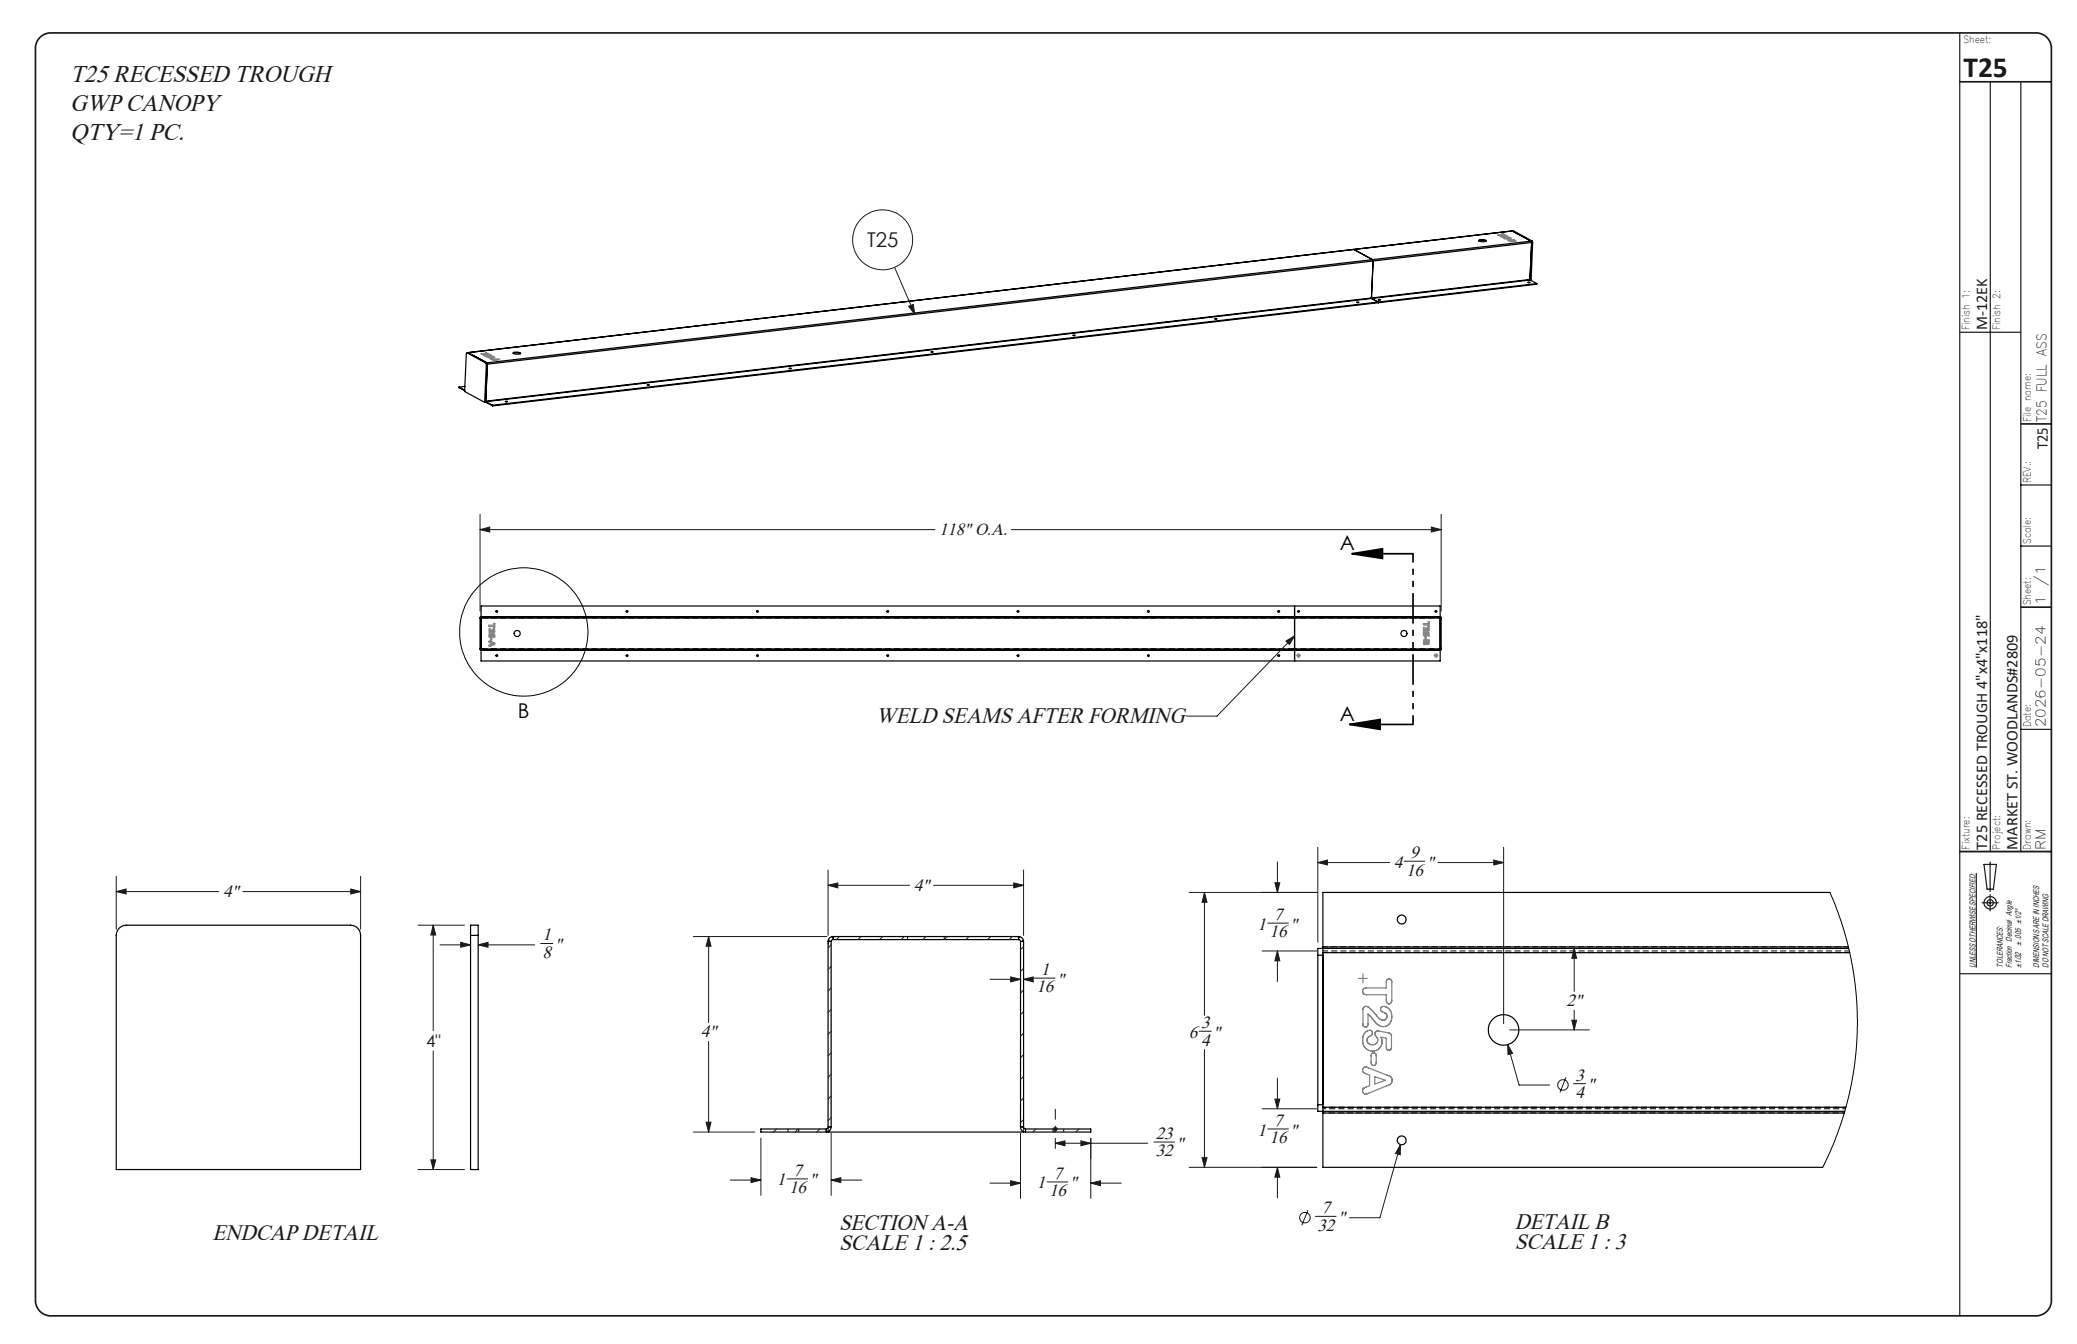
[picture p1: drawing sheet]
<svg xmlns="http://www.w3.org/2000/svg" width="432mm" height="279mm" viewBox="0 0 432 279" stroke-linecap="round" stroke-linejoin="round" font-family="sans-serif">
<g fill="none" stroke="#000" stroke-width=".21">
<path d="M380.4 185.5l1.3 3.1 1.5 4.2 1.6 6.6 .7 3.9 .4 3.9 .3 4.5-.1 3.1-.3 4.3-.5 3.8-1.5 7.1-2.2 6.7-2.7 6M410.9 181.5v19.6"/>
<circle cx="108.9" cy="131.4" r="13.3"/>
</g>
<g fill="none" stroke="#191924" stroke-width=".25">
<path d="M407.4 6.8v266.7M413.8 17v160M420.1 17v160M407.4 69.1h12.7M420.1 113.5h6.4M420.1 100.8h6.4M420.1 151.6h6.4M407.4 177h19.1M412.5 179.7h2.5l-.6 5.2h-1.3zM413.7 179.2v6.1M412.1 187.7h3.3M413.7 186v3.4"/>
<path d="M407.4 202.4h19.1"/>
<circle cx="413.7" cy="187.7" r=".66"/>
<circle cx="413.8" cy="187.7" r="1.29"/>
</g>
<path d="M8.2 7.9a3.3 3.3 0 0 1 2.3-1.1h412.8a3.2 3.2 0 0 1 3.2 3.2v260.4a3.2 3.2 0 0 1-3.2 3.1h-412.8a3.2 3.2 0 0 1-3.1-3.1v-260.4a3.2 3.2 0 0 1 .8-2.1zM407.4 17h19.1M420.1 88.1h6.4M420.1 126.2h6.4M407.4 177h19.1" fill="none" stroke="#191924" stroke-width=".35"/>
<g fill="none" stroke="#000" stroke-width=".25">
<path d="M281.4 51.9l-184.1 21.4M281.4 51.9l4 2.1M285.4 54l.1 .3M285.4 54l-184.2 21.4M285.5 54.3l-184.2 21.4M285.5 54.3l-.4 7.6M307.4 50a1.48 1.48 0 0 1 1.6 .1 1.7 1.7 0 0 1-1.6-.1zM307.4 50.1l.7-.2 .8 .2M314.4 48h.1M314.4 48l-33 3.9M314.4 48l3.9 2.1M314.6 48h.1"/>
<path d="M314.7 48h-.3M314.7 48l3.8 2.1M317.7 58.7h.4zM317.9 58.8h.1M318.1 58.1v.1M318.1 58.1l-33 3.8M318.1 58.2l-32.9 3.9M318.1 58.2l1.4 .7M318.2 50.1h.3M318.3 58.3h.1M318.3 50.1l.1 .3M318.3 50.1l-32.9 3.9"/>
<path d="M318.4 50.4l-32.9 3.9M318.4 50.4l-.3 7.7M318.4 50.5h.2M318.5 50.1l.1 .4M318.6 50.5l-.3 7.8M319.5 58.9l-33 3.9M319.5 58.9v.2l-33 3.8M97.1 73.3h.2M97.2 73.4l-.3 .2-.3 7.8 4.2 2.2M97.2 73.4l3.7 2M97.3 73.3h-.1M97.3 73.3l3.9 2.1"/>
<path d="M97.3 73.3h.1M97.4 73.3l-.2 .1M100.9 75.4l.4 .1v.3M100.9 75.4l.2 .4M101.1 75.8l-.3 7.8M101.2 75.4l.1 .3M101.2 75.4v.1M101.3 75.7l-.3 7.7M101.3 75.8h-.2M101.3 75.8l-.3 7.8h-.2M101.3 75.7h.1M106.7 73.3a1.35 1.35 0 0 1 1.5 .2 1.35 1.35 0 0 1-1.5-.2z"/>
<path d="M106.7 73.4l.8-.1 .7 .2M164.1 76.6h.4zM164.3 76.7h.1M193.6 73.1l.4 .1zM193.7 73.2h.1M223.1 69.7h.4zM223.2 69.8h.1M252.6 66.3h.4zM252.7 66.4h.1M282 62.8l.5 .1zM282.2 62.9h.1M285.1 61.9l.1 .2"/>
<path d="M285.1 61.9l-184.1 21.5M285.2 62.1l-184.2 21.4M285.2 62.1l1.3 .7M286.5 62.8l-184.1 21.4M286.5 62.8v.1M286.5 62.9l-184.1 21.5M286.6 62.3h.4zM286.7 62.4h.1M95.4 80.5v.1l1.2 .6M95.4 80.5l1.2 .6M96.7 80.3l-1.3 .2M101 83.6h.1"/>
<path d="M101 83.4v.1M101 83.5l1.4 .7M101 83.6l1.4 .8M101 83.5v.1M102.4 84.2v.2M105.1 83.4l.4 .1zM105.2 83.5h.1M134.5 80h.5zM134.8 80.1h.1M99.8 128.6v-.3h199.8v.3M99.8 134.8v.3h199.8v-.3M99.8 134.8h.2"/>
<path d="M99.8 128.6h.2M99.8 128.6v6.2M100 128.2v.3M100 134.9v.2M100 134.9h199.4M100 128.2v-2.2h199.4v2.2M100 128.5v6.4M100 135.1v2.3h199.4v-2.3M100 128.5h199.4M100 128.2h199.4M100 135.1h199.4M269.1 126v11.4"/>
<path d="M299.4 134.9v.2M299.4 128.2v.3M299.4 128.5v6.4M299.4 134.8h.2M299.4 128.6h.2M299.6 128.6v6.2M24.8 193l.8-.6 .6-.1h46.7a2.11 2.11 0 0 1 2.1 2.2v48.6h-50.8v-48.6l.1-.7zM97.8 194.5v-2.2h1.6v2.2M97.8 194.5v48.6h1.6v-48.6M97.8 194.5h1.6M172.4 195l.6-.3h38.8a1.02 1.02 0 0 1 1 1v38.7l.4 .3h13.6v.6h-13.6a1.02 1.02 0 0 1-1-1v-38.6l-.4-.4h-38.7l-.2 .1-.1 .3v38.6a1.09 1.09 0 0 1-1 1h-13.6v-.6h13.6l.4-.3v-38.9zM274 198.6v31.1"/>
<path d="M274 198.6h1M275 196.8v1.2M275 198v32.2M275 198h109.6M275 196.8h109.3M380.4 185.5h-105.4v11.3M384.4 197.2h-110.4v1.4M172.2 235.2v.1h40.6v-.1M274 229.7v1.3h109.5M274 229.7h1M275 230.2v1.2M275 230.2h108.8"/>
<path d="M275 231.4v11.3h103.9M275 231.4h108.4"/>
<circle cx="103.3" cy="127.1" r=".19"/>
<circle cx="103.3" cy="136.3" r=".19"/>
<circle cx="107.5" cy="131.7" r=".64"/>
<circle cx="130.4" cy="136.3" r=".19"/>
<circle cx="130.4" cy="127.1" r=".19"/>
<circle cx="157.5" cy="127.1" r=".19"/>
<circle cx="157.5" cy="136.3" r=".19"/>
<circle cx="184.6" cy="127.1" r=".19"/>
<circle cx="184.6" cy="136.3" r=".19"/>
<circle cx="211.6" cy="127.1" r=".19"/>
<circle cx="211.6" cy="136.3" r=".19"/>
<circle cx="238.7" cy="127.1" r=".19"/>
<circle cx="238.7" cy="136.3" r=".19"/>
<circle cx="265.8" cy="136.3" r=".19"/>
<circle cx="265.8" cy="127.1" r=".19"/>
<circle cx="270" cy="127.1" r=".19"/>
<circle cx="270" cy="136.3" r=".19"/>
<circle cx="291.9" cy="131.7" r=".64"/>
<circle cx="298.5" cy="136.3" r=".19"/>
<circle cx="298.5" cy="127.1" r=".19"/>
<circle cx="291.4" cy="191.2" r=".93"/>
<circle cx="312.6" cy="214.1" r="3.2"/>
<circle cx="291.4" cy="237.1" r=".93"/>
</g>
<path d="M100 128.4h169.1M100 128.5h169.1M100 135h169.1M100 134.9h169.1M100 128.2h169.1M269.1 135.1h-169.1" fill="none" stroke="#000" stroke-width=".21" stroke-dasharray="1.3 .6" stroke-dashoffset="-.1" stroke-linecap="butt"/>
<path d="M269.1 135.1h30.3M299.4 128.4h-30.3M299.4 128.5h-30.3M299.4 135h-30.3M299.4 134.9h-30.3M299.4 128.2h-30.3M383.4 231.4h-108.4" fill="none" stroke="#000" stroke-width=".21" stroke-dasharray="1.3 .6" stroke-dashoffset=".7" stroke-linecap="butt"/>
<g fill="none" stroke="#000" stroke-width=".21" stroke-dasharray="1.3 .6" stroke-linecap="butt">
<path d="M172.2 195.7h.6M172.8 195.7h-.6M173.2 194.7v.6M173.2 195.3v-.6M188.7 194.7v.6M196.3 195.3v-.6M211.8 195.3v-.6M211.8 194.7v.6M212.2 195.7h.6M212.8 195.7h-.6M163.8 234.7v.6M166.1 235.3v-.6"/>
<path d="M171.8 234.7v.6M172.2 234.3h.6M212.8 234.3h-.6M213.2 234.7v.6M218.9 234.7v.6M221.1 235.3v-.6"/>
</g>
<path d="M173.8 194.7a1.67 1.67 0 0 0-1.6 1.6M212.8 196.3a1.67 1.67 0 0 0-1.7-1.6M275 196.8h109.3" fill="none" stroke="#000" stroke-width=".21" stroke-dasharray="1.3 .6" stroke-dashoffset=".3" stroke-linecap="butt"/>
<path d="M172.2 235.2v-.9M212.8 234.3v.9" fill="none" stroke="#000" stroke-width=".21" stroke-dasharray="1.3 .6" stroke-dashoffset=".5" stroke-linecap="butt"/>
<g fill="none" stroke="#191924" stroke-width=".21">
<path d="M186 55.6l4.2 9.7M188.9 63.7l1-.4 .3 2zM99.8 110.1l2-.5v1zM99.8 106.9v20.1M99.8 110.1h94.6M210.3 110.1h89.3M297.6 109.6l2 .5-2 .5zM299.6 106.9v20.1M267.3 133.3l1.8-1.1-1 1.8zM269.1 132.2l-16.1 16.7h-6.3M265.6 179.2v6.3M274 179.3l2-.5v1z"/>
<path d="M274 176.1v19.8M274 179.3h14.9M291.9 179h4.3M298.9 179.3h13.7M310.6 178.8l2 .5-2 .5zM312.6 176.1v36.7M24.2 185.3l2-.5v1zM24.2 182.2v11M24.2 185.3h21.3M50.5 185.3h24.5M72.9 184.8l2.1 .5-2.1 .5zM75 182.2v11"/>
<path d="M86.9 192.3h9.7M90.1 192.3l.5 2.1h-1zM90.1 192.3v22M91.5 196.4h6.3M95.8 195.9l2 .5-2 .5zM99.4 196.4l2.1-.5v1zM99.4 196.4h11.8M112.4 196.1h2.5M144.1 194.7h27.8M147.3 194.7l.5 2h-1zM147.3 194.7v17.9M172.2 184l2-.4v1z"/>
<path d="M172.2 180.9v13.6M172.2 184h16.9M172.8 196.4l-.6 .7M174.5 194.7l-.6 .6M179 194.7l-.6 .6M183.5 194.7l-.7 .6M188 194.7l-.6 .6M192.5 194.7l-.7 .6M194.1 184h18.7M197 194.7l-.7 .6M201.4 194.7l-.6 .6M206 194.7l-.7 .6"/>
<path d="M210.4 194.7l-.6 .6M210.7 183.6l2.1 .4-2.1 .6zM212.8 196.8l-.6 .6M212.8 180.9v13.6M247.2 185.5h26.6M250.4 185.5l.5 2.1h-1zM250.4 185.5v25.6M262.4 197.7h11.4M263.6 191.9h4.3M265 183.5h1.1l-.5 2zM265.6 197.7l.5 2h-1.1zM265.6 197.7v6.3"/>
<path d="M327.3 197.2l.5 2h-1zM327.3 197.2v8.9M90.1 218.5v24.6M147.3 216.5v18.8M172.8 200.9l-.6 .6M172.8 205.4l-.6 .6M172.8 209.9l-.6 .6M172.8 214.4l-.6 .6M172.8 218.9l-.6 .6M205.8 203.6h6.4M210.1 203.1l2.1 .5-2.1 .5zM212.8 203.6l2-.5v1z"/>
<path d="M212.8 201.3l-.6 .6M212.8 205.8l-.6 .6M212.8 210.3l-.6 .6M212.8 214.8l-.6 .6M212.8 219.3l-.6 .6M212.8 203.6h1M215.1 203.3h4.3M249.3 214.4h2.5M250.4 218.2v24.5M313.4 217.2l1.1 1.8-1 .3zM313.4 217.2l2.4 8.4h6.4M313.9 214.1h16.5"/>
<path d="M326.8 212.1h1l-.5 2zM327.3 210v4.1M144.1 235.3h12.8M146.8 233.3h1l-.5 2zM158.2 236.6v11.9M161.4 234.7l-.6 .6M165.9 234.7l-.6 .6M170.4 234.7l-.6 .6M172.8 223.3l-.6 .7M172.8 227.8l-.6 .7M172.8 232.3l-.6 .7M172.8 235.5v13"/>
<path d="M212.2 235.5v13.6M212.8 223.8l-.6 .6M212.8 228.2l-.6 .7M212.8 232.7l-.6 .7M215.3 234.7l-.6 .6M218.9 234.7h1M219 234.4l.7 .7M219.4 237.7l2-.5v1zM219.4 234.2v1M219.4 237.7h19.2M219.7 234.4l-.7 .7M219.8 234.7l-.6 .6"/>
<path d="M224.3 234.7l-.6 .6M224.7 237.2l2.1 .5-2.1 .5zM226.8 236.6v12.5M239.9 237.4h4.3M262.4 230.5h11.4M263.6 234.7h4.3M265 228.5h1.1l-.5 2zM265.6 224.2v6.3M291.1 237.9v2.2l-1-.3zM291.1 237.9l-4.2 15.3h-6.4M325.5 224l-1.2 3.1M327.1 225.3h2.5"/>
<path d="M86.9 243.1h9.7M89.6 241.1h1l-.5 2zM151.8 245.3h6.4M156.1 244.8l2.1 .5-2.1 .6zM163.6 245.1h4.3M172.8 245.3l2-.5v1.1zM172.8 245.3h6.3M205.8 246h6.4M210.1 245.5l2.1 .5-2.1 .5zM217.7 245.7h4.3M226.8 246l2-.5v1zM226.8 246h6.3"/>
<path d="M247.2 242.7h26.6M249.9 240.7h1l-.5 2zM265.6 242.7l.5 2h-1.1zM265.6 242.7v6.3M271.9 251.6l-1.2 3.1M273.5 252.9h4.3"/>
<circle cx="183.5" cy="49.8" r="6.2"/>
<circle cx="324.9" cy="225.5" r="1.1"/>
<circle cx="271.3" cy="253.1" r="1.09"/>
</g>
<path d="M275 197.7h109.5M275 198h109.6" fill="none" stroke="#000" stroke-width=".21" stroke-dasharray="1.3 .6" stroke-dashoffset=".2" stroke-linecap="butt"/>
<path d="M275 230.5h108.7M275 230.2h108.8" fill="none" stroke="#000" stroke-width=".21" stroke-dasharray="1.3 .6" stroke-dashoffset=".6" stroke-linecap="butt"/>
<path d="M281.1 115.1l6.3-1v2zM281.1 115.1h12.7M280.6 150.6l6.3-1v2zM280.6 150.6h13.2" fill="none" stroke="#000" stroke-width=".35"/>
<g fill="none" stroke="#808080" stroke-width=".25">
<path d="M311.4 48.9l1-.2-.2-.1h.3l.5 .3zM311.9 49.1l1.2 .1-.4-.2h.6a.16 .16 0 0 1 .1 .3 .16 .16 0 0 1-.3 0l-.9-.1 .3 .1-.2 .1zM312.6 49.4l.7 .2-.3-.2 .8-.1 .3 .3-.4-.2h-.3l.2 .1-.1 .1-.5 .1zM313.4 49.7l.5 .1h-.3zM313.4 50l1.3-.2 .4 .3-1.1 .1zM313.8 50l.5 .1zM314.4 50l.4 .1zM100 73.6l1.1-.2-.2-.1h.2l.6 .4zM100.5 73.8l1.3 .1-.4-.2 .4 .1a.16 .16 0 0 1 .3-.1 .16 .16 0 0 1 0 .3 .16 .16 0 0 1-.2 0l-1-.1 .3 .1-.1 .1zM101.2 74.2l.4-.1-.1 .2h.3l.3-.1-.4-.1 .7-.1 .4 .3-.7-.1a.16 .16 0 0 1 .2 .1 .16 .16 0 0 1-.3 .1h-.5zM102.1 74.4l.5 .2zM102.1 74.6h1.2a.16 .16 0 0 1 .2 0 .16 .16 0 0 1 .1 .2l-.8 .2h-.2l.2-.1z"/>
<path d="M102.8 74.7h.6l-.4 .1zM101.7 133.3l1 .3a.23 .23 0 0 1 .2 .2 .23 .23 0 0 1-.2 .2l-1 .4-.1-.2 .4-.2v-.4l-.3-.1zM101.7 130h.9v-.3l.2-.1 .1 .9-.2 .1-.1-.4h-.8zM101.7 130.7l.3 .1 .3 .3a.19 .19 0 0 0 .2 .2 .19 .19 0 0 0 .1-.2 .19 .19 0 0 0-.2-.1 .19 .19 0 0 1 .2-.3 .19 .19 0 0 1 .2 .2v.6h-.5l-.4-.5v.5l-.2 .1zM101.7 131.9a.19 .19 0 0 1 .2-.2 .19 .19 0 0 1 .2 .2 .19 .19 0 0 1-.3 .1 .24 .24 0 0 0 .3 .3 .24 .24 0 0 0 .2-.2 .24 .24 0 0 0-.1-.3l.1-.1 .5 .2v.6l-.2-.1v-.4h-.2v.3a.42 .42 0 0 1-.5 .2 .42 .42 0 0 1-.2-.6zM102 132.7l.2 .1v.4l-.2-.2zM102.2 133.6l.4 .2-.4 .1zM295.9 129.7l1-.1v-.3h.2v1h-.2v-.4h-.9zM295.9 130.5l.3-.1 .3 .4a.2 .2 0 0 0 .2 .2 .2 .2 0 0 0 .2-.1 .2 .2 0 0 0-.1-.3h-.1a.25 .25 0 0 1 .3-.2 .25 .25 0 0 1 .1 .4l-.1 .4h-.3l-.5-.5-.2 .6zM296 131.5h.3a.25 .25 0 0 0-.2 .3 .25 .25 0 0 0 .2 .2 .27 .27 0 0 0 .3-.2 .27 .27 0 0 0-.2-.3l.1-.1 .6 .2v.6h-.2v-.5h-.2l-.1 .5h-.5l-.2-.3zM296 133h1.1v.8a.29 .29 0 0 1-.3 .2 .29 .29 0 0 1-.3-.2 .33 .33 0 0 1-.4 .2 .33 .33 0 0 1-.2-.5zM296.2 133.3h.2v.2a.16 .16 0 0 1-.1 .2 .16 .16 0 0 1-.1-.2z"/>
<path d="M296.3 132.4h.2l-.1 .5-.1-.1zM296.7 133.3h.2v.2a.16 .16 0 0 1-.1 .2 .16 .16 0 0 1-.1-.2zM282.3 203.4h2M283.4 202.4v2M283.4 205.7l.7-.3h4.1v-1.2a.59 .59 0 0 1 .5-.7 .59 .59 0 0 1 .6 .5v4.1l-.2 .5a.62 .62 0 0 1-.7 0 .62 .62 0 0 1-.2-.7v-1.1h-4.1a.72 .72 0 0 1-.7-.3 .72 .72 0 0 1 0-.8zM283.6 209.3a1.42 1.42 0 0 1 1.7 .8l1 1.2a1.38 1.38 0 0 0 1.7 .6 .83 .83 0 0 0-.1-1.3 .75 .75 0 0 1-.8-.4 .75 .75 0 0 1 .2-.9 1.97 1.97 0 0 1 2 2.7 1.87 1.87 0 0 1-1.7 1.4 1.87 1.87 0 0 1-1.8-1.1l-1.4-1.5v2.1a.53 .53 0 0 1-.5 .6 .53 .53 0 0 1-.5-.5v-3.2zM283.7 214.8l.3-.3a.74 .74 0 0 1 .7-.3 .74 .74 0 0 1 .6 .5l-.2 .5a1.02 1.02 0 0 0-.9 1.3 1.02 1.02 0 0 0 1.4 .7 1.01 1.01 0 0 0 .9-.9 1.01 1.01 0 0 0-.5-1 .61 .61 0 0 1-.1-.7 .61 .61 0 0 1 .8-.3l2.4 .6 .2 .4v2.5a.56 .56 0 0 1-.7 .5 .56 .56 0 0 1-.4-.7v-1.8l-1.1-.2a2 2 0 0 1-1.3 2.9 2 2 0 0 1-2.5-1.9v-.7zM285.3 219l.4-.1 .3 .2 .1 1.8a.53 .53 0 0 1-.5 .6 .53 .53 0 0 1-.6-.6v-1.5zM283.5 222l.3-.2 .5 .1 4.8 1.9a1.08 1.08 0 0 1 .2 1.2 1.08 1.08 0 0 1-1 .7l-3.7 1.6a.76 .76 0 0 1-1.3-.3 .76 .76 0 0 1 .8-1l.6-.3v-2.2l-.6-.3a.75 .75 0 0 1-.8-.4 .75 .75 0 0 1 .2-.8zM285.8 223.8l2.2 .8-2.2 .8z"/>
</g>
<path d="M269.5 136.3h1M269.6 135.9l.7 .7M270 135.8v1M270.3 135.9l-.7 .7M298 136.3h1M298.2 135.9l.7 .7M298.6 135.8v1M298.9 135.9l-.7 .7" fill="none" stroke="#808080" stroke-width=".21"/>
<path d="M293.8 115.1v35.5" fill="none" stroke="#000" stroke-width=".35" stroke-dasharray="6.3 1.3 1.3 1.3 1.3 1.3" stroke-dashoffset="4.5" stroke-linecap="butt"/>
<path d="M219.4 238.8v-8.3" fill="none" stroke="#191924" stroke-width=".21" stroke-dasharray="15.2 1.3 1.3 1.3" stroke-dashoffset="13" stroke-linecap="butt"/>
<path d="M281.1 115.1l6.3-1v2zM280.6 150.6l6.3-1v2z" fill="#000"/>
<g fill="#191924">
<path d="M188.9 63.7l1-.4 .3 2z"/>
<path d="M267.3 133.3l1.8-1.1-1 1.8z"/>
<path d="M90.1 192.3l.5 2.1h-1zM89.6 241.1h1l-.5 2z"/>
<path d="M72.9 184.8l2.1 .5-2.1 .5zM24.2 185.3l2-.5v1zM99.4 196.4l2.1-.5v1zM95.8 195.9l2 .5-2 .5zM265.6 242.7l.5 2h-1.1zM265 228.5h1.1l-.5 2zM249.9 240.7h1l-.5 2zM250.4 185.5l.5 2.1h-1zM313.4 217.2l.1 2.1 1-.3zM326.8 212.1h1l-.5 2zM327.3 197.2l.5 2h-1zM310.6 178.8l2 .5-2 .5zM274 179.3l2-.5v1zM265 183.5h1.1l-.5 2zM265.6 197.7l.5 2h-1.1zM291.1 237.9l-1 1.9 1 .3z"/>
<path d="M219.4 237.7l2-.5v1zM224.7 237.2l2.1 .5-2.1 .5z"/>
<path d="M99.8 110.1l2-.5v1zM297.6 109.6l2 .5-2 .5zM172.2 184l2-.4v1zM210.7 183.6l2.1 .4-2.1 .6zM210.1 245.5l2.1 .5-2.1 .5zM226.8 246l2-.5v1zM156.1 244.8l2.1 .5-2.1 .6zM172.8 245.3l2-.5v1.1zM146.8 233.3h1l-.5 2zM147.3 194.7l.5 2h-1zM210.1 203.1l2.1 .5-2.1 .5zM212.8 203.6l2-.5v1z"/>
</g>
<text font-size="6.1" fill="#191924" x="408.2" y="16.1">T25</text>
<g font-size="5.1" fill="#191924">
<text x="14.6" y="17.1">T25 RECESSED TROUGH</text>
<text x="14.6" y="23.1">GWP CANOPY</text>
<text x="14.6" y="29">QTY=1 PC.</text>
</g>
<g font-size="4.7" fill="#191924">
<text x="182.1" y="150.3">WELD SEAMS AFTER FORMING</text>
<text x="44.2" y="257.8">ENDCAP DETAIL</text>
<text x="174.4" y="255.6">SECTION A-A</text>
<text x="314.9" y="255.5">DETAIL B</text>
<text x="174.4" y="259.8">SCALE 1 : 2.5</text>
<text x="314.9" y="259.7">SCALE 1 : 3</text>
</g>
<text font-size="4.2" fill="#191924" x="180.3" y="51.3">T25</text>
<g font-size="4.2">
<text x="278.6" y="114.4">A</text>
<text x="107.7" y="149.3">B</text>
<text x="278.6" y="149.9">A</text>
</g>
<g font-size="3.7" fill="#191924">
<text x="195.3" y="111.2">118&quot; O.A.</text>
<text x="293.2" y="178.4">9</text>
<text x="190" y="185.2">4&quot;</text>
<text x="289.8" y="180.4">4</text>
<text x="292.3" y="182">16</text>
<text x="296.6" y="180.4">&quot;</text>
<text x="46.4" y="186.4">4&quot;</text>
<text x="264.8" y="191.3">7</text>
<text x="112.8" y="195.5">1</text>
<text x="115.3" y="197.5">&quot;</text>
<text x="261.4" y="193.3">1</text>
<text x="264" y="194.9">16</text>
<text x="268.2" y="193.3">&quot;</text>
<text x="112.8" y="199.1">8</text>
<text x="216.4" y="202.7">1</text>
<text x="215.5" y="206.3">16</text>
<text x="219.8" y="204.7">&quot;</text>
<text x="325.7" y="209.2">2&quot;</text>
<text x="145.7" y="215.6">4&quot;</text>
<text x="247.2" y="215.7">6</text>
<text x="249.7" y="213.7">3</text>
<text x="252.2" y="215.7">&quot;</text>
<text x="249.7" y="217.4">4</text>
<text x="327.5" y="224.7">3</text>
<text x="330.1" y="226.6">&quot;</text>
<text x="327.5" y="228.3">4</text>
<text x="240.3" y="236.8">23</text>
<text x="244.6" y="238.8">&quot;</text>
<text x="261.4" y="236.1">1</text>
<text x="264" y="237.7">16</text>
<text x="264.8" y="234.1">7</text>
<text x="268.2" y="236.1">&quot;</text>
<text x="164.9" y="244.4">7</text>
<text x="219" y="245.1">7</text>
<text x="240.3" y="240.4">32</text>
<text x="161.5" y="246.4">1</text>
<text x="164" y="248">16</text>
<text x="168.3" y="246.4">&quot;</text>
<text x="215.6" y="247.1">1</text>
<text x="218.1" y="248.7">16</text>
<text x="222.4" y="247.1">&quot;</text>
<text x="273.9" y="255.8">32</text>
<text x="274.8" y="252.2">7</text>
<text x="278.2" y="254.2">&quot;</text>
</g>
<text font-size="3.5" fill="#191924" x="88.6" y="217.7">4&quot;</text>
<g font-size="3.4" fill="#191924">
<text x="413.1" y="68.7" transform="rotate(-90 413.1 68.7)">M-12EK</text>
<text x="425.7" y="93.4" transform="rotate(-90 425.7 93.4)">T25</text>
<text x="413.1" y="176.6" transform="rotate(-90 413.1 176.6)">T25 RECESSED TROUGH 4&quot;x4&quot;x118&quot;</text>
<text x="419.4" y="176.6" transform="rotate(-90 419.4 176.6)">MARKET ST. WOODLANDS#2809</text>
</g>
<g font-size="2.8" fill="#191924">
<text x="425.5" y="87.7" transform="rotate(-90 425.5 87.7)">T25 FULL ASS</text>
<text x="425.2" y="125.8" transform="rotate(-90 425.2 125.8)">1</text>
<text x="425.2" y="121.7" transform="rotate(-90 425.2 121.7)">/1</text>
<text x="425.2" y="151.2" transform="rotate(-90 425.2 151.2)">2026-05-24</text>
<text x="425.2" y="176.6" transform="rotate(-90 425.2 176.6)">RM</text>
</g>
<g font-size="2.1" fill="#191924">
<text x="408.2" y="8.9">Sheet:</text>
<text x="409.5" y="68.7" transform="rotate(-90 409.5 68.7)">Finish 1:</text>
<text x="415.8" y="68.7" transform="rotate(-90 415.8 68.7)">Finish 2:</text>
<text x="422.2" y="87.7" transform="rotate(-90 422.2 87.7)">File name:</text>
<text x="422.2" y="100.4" transform="rotate(-90 422.2 100.4)">REV.:</text>
<text x="422.2" y="113.1" transform="rotate(-90 422.2 113.1)">Scale:</text>
<text x="422.2" y="125.8" transform="rotate(-90 422.2 125.8)">Sheet:</text>
<text x="422.2" y="151.2" transform="rotate(-90 422.2 151.2)">Date:</text>
<text x="409.5" y="176.6" transform="rotate(-90 409.5 176.6)">Fixture:</text>
<text x="415.8" y="176.6" transform="rotate(-90 415.8 176.6)">Project:</text>
<text x="422.2" y="176.6" transform="rotate(-90 422.2 176.6)">Drawn:</text>
</g>
<g font-size="1.7" fill="#191924">
<text x="420.2" y="196.6" transform="rotate(-90 420.2 196.6)">± .005 ±1/2°</text>
<text x="410.7" y="201.1" transform="rotate(-90 410.7 201.1)">UNLESS OTHERWISE SPECIFIED:</text>
<text x="416.4" y="201.1" transform="rotate(-90 416.4 201.1)">TOLERANCES:</text>
<text x="418.3" y="201.1" transform="rotate(-90 418.3 201.1)">Fraction Decimal Angle</text>
<text x="420.2" y="201.1" transform="rotate(-90 420.2 201.1)">±1/32</text>
<text x="424" y="201.1" transform="rotate(-90 424 201.1)">DIMENSIONS ARE IN INCHES</text>
<text x="425.9" y="201.1" transform="rotate(-90 425.9 201.1)">DO NOT SCALE DRAWING</text>
</g>
</svg>
